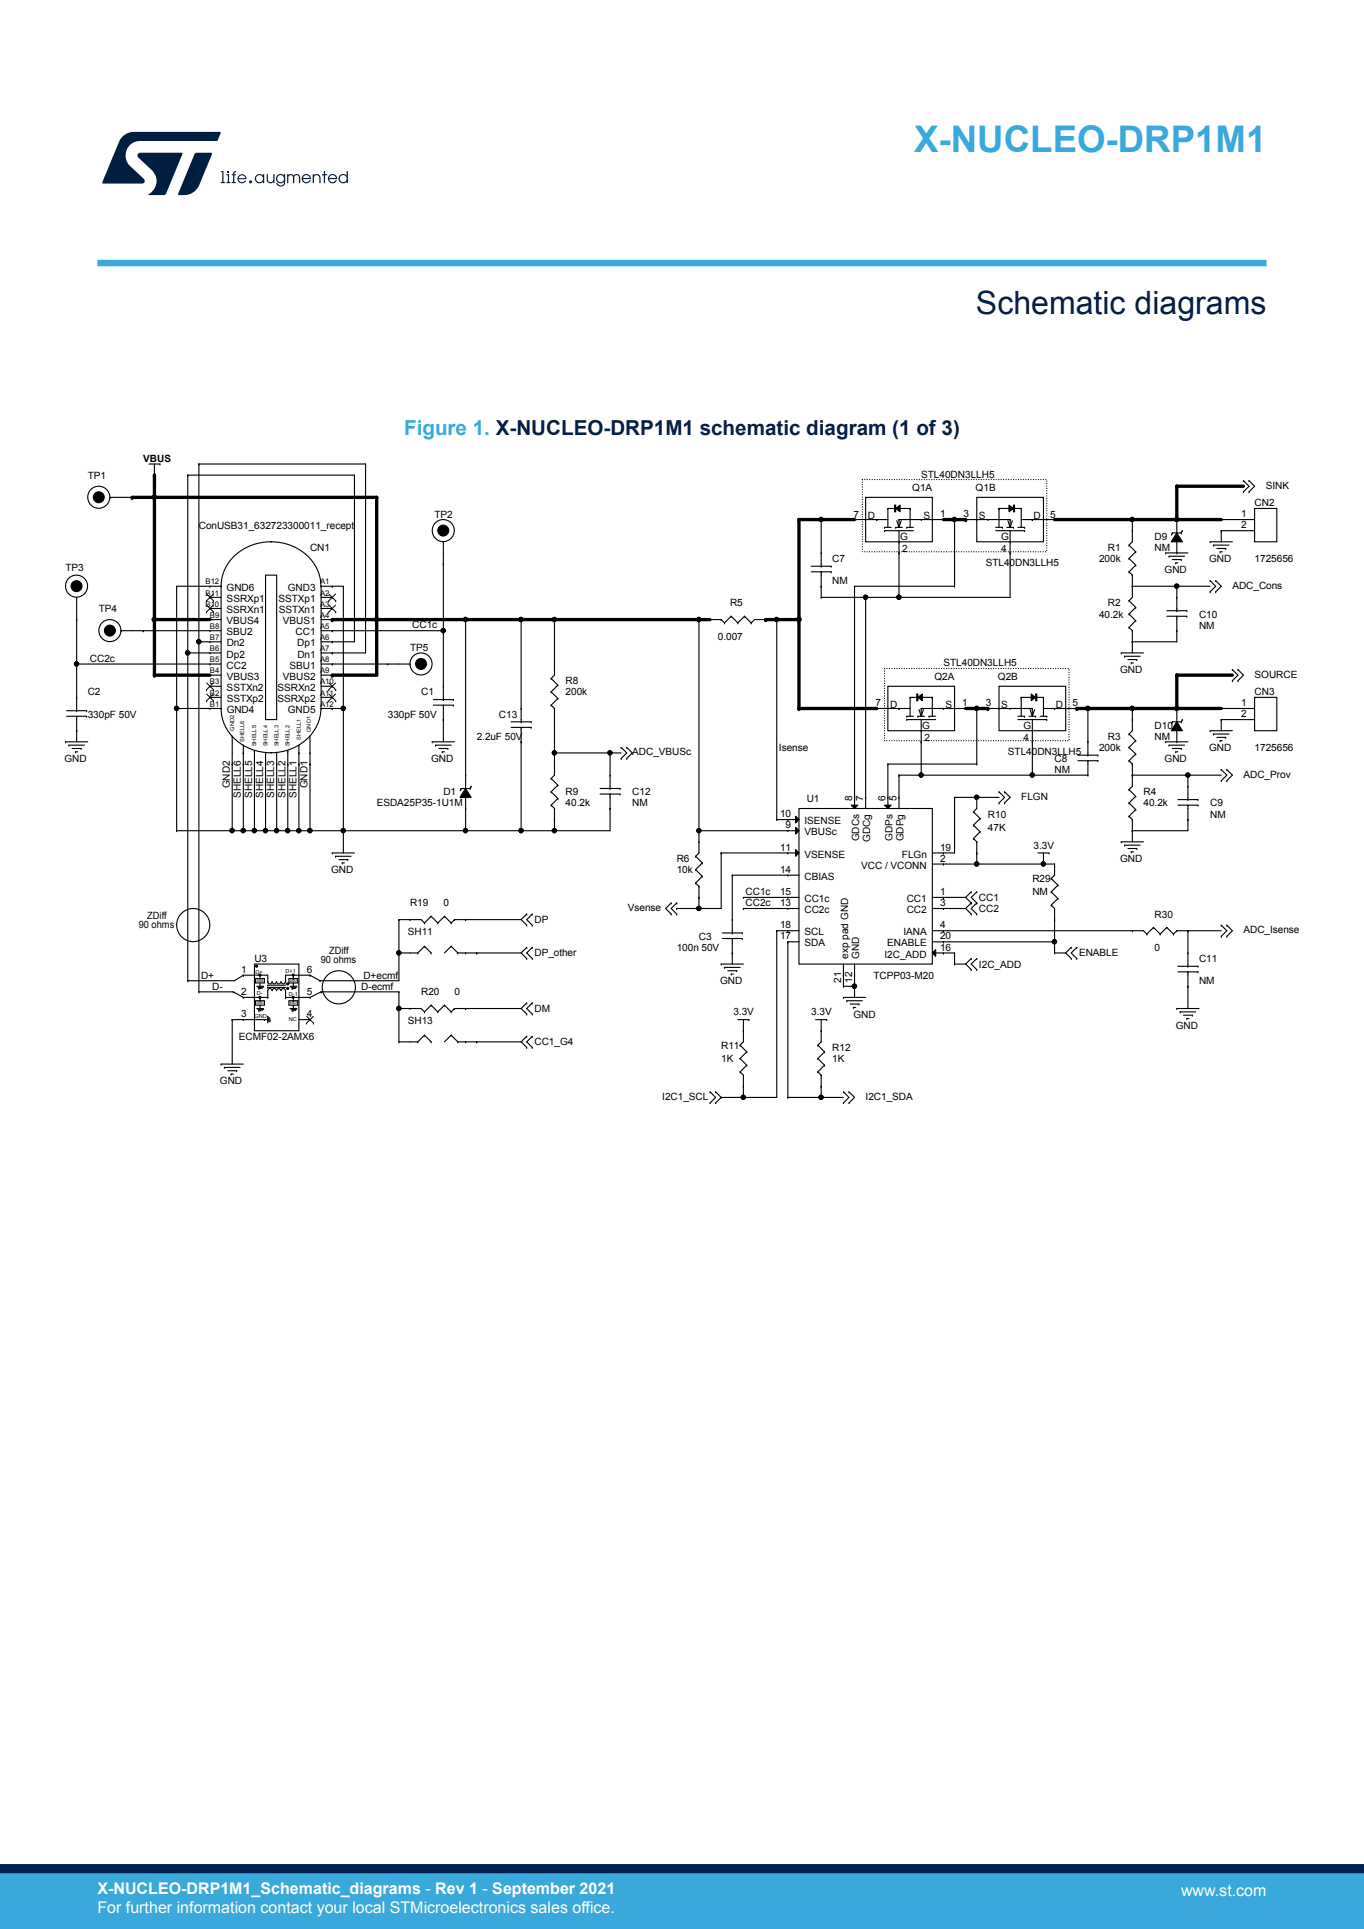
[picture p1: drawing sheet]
<svg xmlns="http://www.w3.org/2000/svg" width="210mm" height="297mm" viewBox="0 0 210 297" stroke-linecap="round" stroke-linejoin="round" font-family="sans-serif">
<path d="M132.8 73.8h28.4v11.2h-28.4zM136.2 102.9h28.4v11.1h-28.4z" fill="none" stroke="#000" stroke-width=".17" stroke-dasharray="0 .3"/>
<g fill="none" stroke="#000" stroke-width=".17">
<path d="M16.9 76.6h.1M16.9 76.6h3.5M20.4 76.6h.1M22.9 71.4h1.7M23.8 73.2h.1M23.8 71.4v1.8M24.6 71.4h.1M28.9 73.2h25.7M28.9 73.2h.1M28.9 73.2v77.8M30.6 71.4h.1M30.6 71.4v81.3"/>
<path d="M30.6 71.4h25.7M54.6 73.2h.1M54.6 73.2v25.6h-5.2M56.3 71.4h.1M56.3 71.4v29.1h-6.9M126.4 80h.1M126.4 80v7.2M131.6 80h5.1M131.6 80h.1M133.3 76.6h10.2v6.8h-10.2zM135 80h.1M136.7 78.3h.1"/>
<path d="M136.7 78.3v2.9M136.7 78.3h3.4M137.7 77.8h.2v1h-.2zM137.9 78.3l.7-.5v1zM138.4 80h.1M138.4 80h6.9M138.4 80v1.2M140.1 78.3h.1M140.1 78.3v2.9M141.8 80h.1M143.5 80h.1M145.3 80h.1"/>
<path d="M147 80h.1M147 80v10.3M148.7 80h6.8M148.7 80h.1M150.4 76.6h10.2v6.8h-10.2zM150.4 80h.1M152.1 80h.1M153.8 78.3h.1M153.8 78.3v2.9M153.8 78.3h3.4M155.3 77.8l.7 .5-.7 .5zM155.5 80h.1"/>
<path d="M155.5 80v1.2M156 77.8h.2v1h-.2zM157.2 78.3h.1M157.2 80h5.2M157.2 78.3v2.9M158.9 80h.1M162.4 80h.1M174.3 80h.1M174.3 80v3.4l-.5 .5M181.2 80h.1M181.2 80v2.1M188 80h.1"/>
<path d="M188 80h5.2M191.4 75.7h.1M191.4 74h.1M191.4 74l.9 .9-.9 .8M192.3 75.7h.1M192.3 74h.1M192.3 74l.9 .9-.9 .8M193.2 78.3h3.4v5.1h-3.4zM11.8 92h.1M11.8 95.4h.1M11.8 92v17.4M18.6 97.1h15.4"/>
<path d="M18.6 97.1h.1M22.1 97.1h.1M27.2 90.3h.1M27.2 90.3v37.6M27.2 90.3h6.8M30.6 98.8h.1M30.6 98.8h3.4M32.3 93.7h1.7M32.3 92h1.7M32.3 95.4h1.7M32.3 90.3h.1M32.3 93.7h.1"/>
<path d="M32.3 92h.1M32.3 95.4h.1M32.3 98.8h.1M32.3 97.1h.1M34 90.3v18.8M40.9 88.6h1.7v22.2h-1.7zM49.4 90.3a7 7 0 0 0-6.5-6.8l-1.1-.1a7.5 7.5 0 0 0-7.7 5.8l-.1 1.1M49.4 90.3v18.8M49.4 97.1h18.9M49.4 90.3h3.5M49.4 93.7h1.8M49.4 92h1.8"/>
<path d="M49.4 95.4h1.8M51.2 97.1h.1M51.2 98.8h.1M51.2 90.3h.1M51.2 93.7h.1M51.2 92h.1M51.2 95.4h.1M52.9 90.3h.1M52.9 90.3v41M68.3 83.4h.1M68.3 86.8h.1M68.3 97.1h.1"/>
<path d="M68.3 83.4v24.3M71.7 95.4h.1M71.7 95.4v26M80.2 95.4h.1M80.2 95.4v15.7M85.4 95.4h.1M85.4 95.4v8.6l-.5 .5M107.6 95.4h.1M107.6 95.4v35.9l-.5 .5M109.3 95.4h1.7M109.3 95.4h.1M111 95.4h.1"/>
<path d="M111 95.4l.5 .5M111.5 95.9h.1M112.6 94.9l1 1M112.6 94.9h.1M112.6 94.9l-1.1 1M113.6 95.9h.1M114.6 94.9l1.1 1M114.6 94.9h.1M114.6 94.9l-1 1M115.7 95.9h.1M117.9 95.4h.1M117.9 95.4h-1.7l-.5 .5"/>
<path d="M119.6 95.4h.1M119.6 95.4v30.8M124.9 88h3.1M124.9 87.2h3.1M126.4 87.2h.1M126.4 88h.1M126.4 85.1h.1M126.4 90.3h.1M126.4 92h.1M126.4 88v4M128 88h.1M128 87.2h.1"/>
<path d="M131.6 90.3h.1M131.6 90.3h15.4M131.6 90.3v34.2M133.3 92h.1M133.3 92v32.5M136.2 81.7h.1M136.2 81.2h.1M136.2 81.7h4.4M136.2 81.2h1M137.9 81.2h.1M137.9 81.2h1M138.1 80.2l.3 1 .3-1"/>
<path d="M138.4 83.4h.1M138.4 85.1h.1M138.4 92h.1M138.4 81.7v10.3M139.6 81.2h1M139.6 81.2h.1M147 90.3h.1M153.3 81.7h4.4M153.3 81.2h1M154.3 81.2h.1M155 81.2h1M155.2 80.2l.3 1 .4-1"/>
<path d="M155.5 83.4h.1M155.5 85.1h.1M155.5 81.7v10.3h-29.1M156 81.2h.1M156.7 81.2h1M157.7 81.7h.1M157.7 81.2h.1M173.8 83.9h.1M173.8 86h.1M173.8 88h.1M173.8 92.5h.1M173.8 94.5h.1"/>
<path d="M173.8 96.6h.1M173.8 83.9l1 1.1M173.8 86l1 1M173.8 88l.5 .6M173.8 92.5l1 1M173.8 94.5l1 1.1M173.8 96.6l.5 .5M174.3 90.3h12M174.3 88.6h.1M174.3 81.7h.1M174.3 90.3h.1M174.3 97.1h.1"/>
<path d="M174.3 98.8h.1M174.3 88.6v3.4l-.5 .5M174.3 97.1v3.4M174.8 85h.1M174.8 87h.1M174.8 93.5h.1M174.8 95.6h.1M174.8 85l-1 1M174.8 87l-1 1M174.8 93.5l-1 1M174.8 95.6l-1 1M179.5 85.1h3.4"/>
<path d="M179.5 85.1h.1M179.6 94.9h3.1M179.6 94h3.1M180 85.6h2.4M180 85.6h.1M180.5 82.1h.1M180.5 86.2h1.4M180.5 82.1h1.4M180.5 82.1l-.2 .3M181 86.7h.4M181 86.7h.1M181.2 82.1h.1"/>
<path d="M181.2 85.1h.1M181.2 94h.1M181.2 94.9h.1M181.2 92h.1M181.2 97.1h.1M181.2 90.3h.1M181.2 83.4v1.7M181.2 90.3v3.7M181.2 94.9v3.9h-6.9M181.2 82.1l.8 1.3h-1.7zM181.9 86.2h.1M181.9 82.1h.1"/>
<path d="M182 81.7h.1M182 81.7l-.1 .4M182.7 94.9h.1M182.7 94h.1M186.3 83.4h.1M186.3 91.1h.1M186.3 89.4h.1M186.3 89.4l.9 .9-.9 .8M186.3 83.4h3.4M186.8 83.9h.1M186.8 83.9h2.4M187.2 91.1h.1"/>
<path d="M187.2 89.4h.1M187.2 89.4l.8 .9-.8 .8M187.3 84.4h1.4M187.9 85h.1M187.9 85h.3M188 81.7h.1M188 81.7v1.7M188 81.7h5.2M188.7 84.4h.1M10.1 114.2h.1M10.1 114.2h3.4M10.3 110.3h3"/>
<path d="M10.3 109.4h3M10.6 114.7h.1M10.6 114.7h2.4M11.1 115.2h1.4M11.6 115.8h.4M11.6 115.8h.1M11.8 109.4h.1M11.8 110.3h.1M11.8 107.4h.1M11.8 112.5h.1M11.8 102.2h.1M11.8 110.3v3.9"/>
<path d="M11.8 102.2h22.2M12.5 115.2h.1M13.3 110.3h.1M13.3 109.4h.1M27.2 109.1h.1M27.2 109.1h6.8M28.9 100.5h.1M28.9 100.5h5.1M32.3 105.7h1.7M32.3 107.4h1.7M32.3 104h1.7M32.3 100.5h.1"/>
<path d="M32.3 109.1h.1M32.3 105.7h.1M32.3 107.4h.1M32.3 104h.1M32.3 102.2h.1M34 109.1h.1M35.8 113.4h.1M35.8 117.6h.1M35.8 113.4v14.5M37.5 115.9h.1M37.5 114.7h.1M37.5 117.6h.1"/>
<path d="M37.5 114.7v13.2M39.2 115.6h.1M39.2 117.6h.1M39.2 115.6v12.3M40.9 117.6h.1M40.9 115.9v12M42.6 117.6h.1M42.6 115.9v12M44.3 115.6h.1M44.3 117.6h.1M44.3 115.6v12.3M46 115.9h.1"/>
<path d="M46 114.7h.1M46 117.6h.1M46 114.7v13.2M47.7 115.9h.1M47.7 117.6h.1M47.7 113.4v14.5M49.4 109.1a7.2 7.2 0 0 1-6.5 6.7l-1.1 .1a7.5 7.5 0 0 1-7.7-5.8l-.1-1M49.4 109.1h.1M49.4 109.1h3.5M49.4 102.2h13.7M49.4 105.7h1.8M49.4 107.4h1.8"/>
<path d="M49.4 104h1.8M51.2 100.5h.1M51.2 109.1h.1M51.2 102.2h.1M51.2 105.7h.1M51.2 107.4h.1M51.2 104h.1M52.9 109.1h.1M59.7 102.2h.1M63.1 102.2h.1M66.5 114.2h.1M66.5 114.2h3.5"/>
<path d="M66.7 108.6h3.1M66.7 107.7h3.1M67.1 114.7h2.4M67.1 114.7h.1M67.6 115.2h1.3M68.1 115.8h.1M68.1 115.8h.3M68.3 107.7h.1M68.3 108.6h.1M68.3 105.7h.1M68.3 110.8h.1M68.3 108.6v5.6"/>
<path d="M68.9 115.2h.1M69.8 108.6h.1M69.8 107.7h.1M71.7 119.3h.1M78.7 112h3.1M78.7 111.1h3.1M80.2 111.1h.1M80.2 112h.1M80.2 109.1h.1M80.2 114.2h.1M80.2 112v15.9M81.8 112h.1"/>
<path d="M81.8 111.1h.1M84.9 119.9h.1M84.9 104.5h.1M84.9 106.5h.1M84.9 108.6h.1M84.9 119.9l1 1M84.9 104.5l1 1M84.9 106.5l1 1M84.9 108.6l.5 .5M85.4 115.9h10.2M85.4 117.6h.1M85.4 109.1h.1"/>
<path d="M85.4 102.2h.1M85.4 110.8h.1M85.4 115.9h.1M85.4 109.1v10.2l-.5 .6M85.9 105.5h.1M85.9 107.5h.1M85.9 105.5l-1 1M85.9 107.5l-1 1.1M93.9 119.3h.1M93.9 115.9h.1M93.9 115.9v5.5M95.6 116.8h.1"/>
<path d="M95.6 115.1h.1M95.6 115.1l.9 .8-.9 .9M96.5 116.8h.1M96.5 115.1h.1M96.5 115.1l.8 .8-.8 .9M135 109.1h5.1M135 109.1h.1M136.7 105.7h10.3v6.8h-10.3zM136.7 117.6h.1M136.7 117.6v6.9M136.7 117.6h13.7M138.4 109.1h.1"/>
<path d="M138.4 119.3h.1M138.4 119.3v5.2M138.4 119.3h29.1M139.6 110.3h1M139.6 110.8h.1M139.6 110.3h.1M139.6 110.8h4.5M140.1 107.4h.1M140.1 107.4h3.4M140.1 107.4v2.9M141.1 106.9h.2v1h-.2zM141.3 110.3h1"/>
<path d="M141.3 107.4l.7-.5v1zM141.3 110.3h.1M141.5 109.3l.3 1 .4-1M141.8 112.5h.1M141.8 109.1h.1M141.8 114.2h.1M141.8 119.3h.1M141.8 109.1h6.9M141.8 109.1v1.2M141.8 110.8v8.5M143 110.3h1.1M143 110.3h.1"/>
<path d="M143.5 107.4h.1M143.5 107.4v2.9M145.3 109.1h.1M147 109.1h.1M148.7 109.1h.1M150.4 117.6h.1M150.4 109.1h.1M150.4 109.1v8.5M152.1 109.1h6.8M152.1 109.1h.1M153.8 105.7h10.3v6.8h-10.3zM153.8 109.1h.1"/>
<path d="M155.5 109.1h.1M156.7 110.8h4.5M156.7 110.3h1M157.2 107.4h3.4M157.2 107.4h.1M157.2 107.4v2.9M157.7 110.3h.1M158.4 110.3h1.1M158.6 109.3l.3 1 .4-1M158.8 106.9l.7 .5-.7 .5zM158.9 112.5h.1M158.9 109.1h.1"/>
<path d="M158.9 114.2h.1M158.9 119.3h.1M158.9 109.1v1.2M158.9 110.8v8.5M159.5 106.9h.1v1h-.1zM159.5 110.3h.1M160.1 110.3h1.1M160.6 107.4h.1M160.6 107.4v2.9M160.6 109.1h5.2M161.2 110.8h.1M161.2 110.3h.1"/>
<path d="M162.4 109.1h.1M165.8 109.1h.1M166 117.1h3M166 116.3h3M167.5 116.3h.1M167.5 117.1h.1M167.5 114.2h.1M167.5 119.3h.1M167.5 109.1h.1M167.5 109.1v7.2M167.5 117.1v2.2M169 117.1h.1"/>
<path d="M169 116.3h.1M172.6 100.5h3.4M172.6 100.5h.1M173.1 101h2.4M173.1 101h.1M173.7 101.6h1.3M173.8 113h.1M173.8 115.1h.1M173.8 117.1h.1M173.8 113l1 1M173.8 115.1l1 1M173.8 117.1l.5 .5"/>
<path d="M174.2 102.1h.1M174.2 102.1h.3M174.3 119.3h13.7M174.3 117.6h.1M174.3 110.8h.1M174.3 119.3h.1M174.3 109.1h.1M174.3 109.1v3.4l-.5 .5M174.3 117.6v3.5l-.5 .5M174.8 114h.1M174.8 116.1h.1M174.8 114l-1 1.1"/>
<path d="M174.8 116.1l-1 1M175 101.6h.1M179.5 114.2h3.4M179.5 114.2h.1M180 114.7h2.4M180 114.7h.1M180.5 111.1h.1M180.5 115.2h1.4M180.5 111.1h1.4M180.5 111.1l-.2 .4M181 115.8h.4M181 115.8h.1"/>
<path d="M181.2 111.1h.1M181.2 109.1h.1M181.2 114.2h.1M181.2 109.1v2M181.2 112.5v1.7M181.2 111.1l.8 1.4h-1.7zM181.9 115.2h.1M181.9 111.1h.1M182 110.8h.1M182 110.8l-.1 .3M182.9 119.3h.1M182.9 119.3v3.8"/>
<path d="M186.3 112.5h.1M186.3 112.5h3.4M186.8 113h.1M186.8 113h2.4M187.3 113.5h1.4M187.9 114h.1M187.9 114h.3M188 118.5h.1M188 109.1h.1M188 110.8h.1M188 110.8v1.7M188 118.5l.9 .8-.9 .9"/>
<path d="M188 109.1h5.2M188 110.8h5.2M188.7 113.5h.1M188.9 118.5h.1M188.9 118.5l.8 .8-.8 .9M189.7 104.8h.1M189.7 103.1h.1M189.7 103.1l.9 .9-.9 .8M190.6 104.8h.1M190.6 103.1h.1M190.6 103.1l.8 .9-.8 .8M193.2 107.4h3.4v5.1h-3.4z"/>
<path d="M27.2 127.9h.1M35.8 127.9h.1M37.5 127.9h.1M39.2 127.9h.1M40.9 127.9h.1M42.6 127.9h.1M44.3 127.9h.1M46 127.9h.1M47.7 127.9h.1M51.2 131.3h3.4M51.2 131.3h.1M51.7 131.8h2.4"/>
<path d="M51.7 131.8h.1M52.2 132.4h1.3M52.7 132.9h.1M52.7 132.9h.3M52.9 127.9h.1M53.5 132.4h.1M71 121.4h.1M71 121.4h1.4M71 121.4l-.2 .3M71.7 121.4h.1M71.7 124.5h.1M71.7 127.9h.1"/>
<path d="M71.7 122.8v5.1M71.7 121.4l.8 1.4h-1.7zM72.4 121.4h.1M72.5 121.1h.1M72.5 121.1l-.1 .3M80.2 127.9h.1M84.9 121.9h.1M84.9 124h.1M84.9 121.9l1 1M84.9 124l.5 .5M85.4 124.5h.1M85.4 126.2h.1"/>
<path d="M85.4 127.9h.1M85.4 124.5v3.4M85.9 120.9h.1M85.9 122.9h.1M85.9 120.9l-1 1M85.9 122.9l-1 1.1M92.4 122.3h3.1M92.4 121.4h3.1M93.9 121.4h.1M93.9 122.3h.1M93.9 124.5h.1M93.9 122.3v5.6h-66.7"/>
<path d="M95.5 122.3h.1M95.5 121.4h.1M103.3 139h.1M103.3 139l-.8 .9 .8 .8M104.2 139l-.9 .9 .9 .8M104.2 139h.1M104.2 139.9h.1M107.1 131.8h.1M107.1 133.9h.1M107.1 135.9h.1M107.1 131.8l1 1.1M107.1 133.9l1 1"/>
<path d="M107.1 135.9l.5 .6M107.6 136.5h.1M107.6 129.6h.1M107.6 138.2h.1M107.6 127.9h.1M107.6 139.9h.1M107.6 136.5v3.4M107.6 127.9h15.4M108.1 132.9h.1M108.1 134.9h.1M108.1 132.9l-1 1M108.1 134.9l-1 1"/>
<path d="M111 131.3h.1M111 131.3v8.6h-6.8M111 131.3h12M112.7 134.7h.1M112.7 134.7v8.9M112.7 134.7h10.3M114.5 138.2h.1M114.5 139.9h.1M114.5 138.2h8.5M114.5 139.9h8.5M119.6 126.2h3.4M119.6 126.2h.1"/>
<path d="M121.3 138.2h.1M121.3 134.7h.1M121.3 139.9h.1M121.3 131.3h.1M121.3 126.2h.1M121.3 127.9h.1M122.5 130.8l.5 .5-.5 .5zM122.5 125.7l.5 .5-.5 .5zM122.5 127.4l.5 .5-.5 .5zM123 124.5h20.5v23.9h-20.5zM131.1 124h1l-.5 .5zM131.6 122.8h.1"/>
<path d="M133.3 122.8h.1M136.2 124h1l-.5 .5zM136.7 122.8h.1M138.4 122.8h.1M143.5 138.2h5.2M143.5 139.9h5.2M143.5 133h18.9M145.3 131.3h.1M145.3 139.9h.1M145.3 133h.1M145.3 138.2h.1M147 122.8h6.8"/>
<path d="M147 122.8h.1M147 122.8v8.5h-3.5M148.7 138.2l.8 .8M148.7 139.9l.8 .8M149.5 137.3h.1M149.5 139h.1M149.5 137.3l-.8 .9M149.5 139l-.8 .9M149.9 125h.1M149.9 127h.1M149.9 129.1h.1M149.9 125l1 1"/>
<path d="M149.9 127l1 1.1M149.9 129.1l.5 .5M150.4 137.3l-.9 .9 .9 .8M150.4 139l-.9 .9 .9 .8M150.4 139h.1M150.4 137.3h.1M150.4 129.6h.1M150.4 122.8h.1M150.4 131.3h.1M150.4 122.8v1.7l-.5 .5M150.4 129.6v3.4M150.9 126h.1"/>
<path d="M150.9 128.1h.1M150.9 126l-1 1M150.9 128.1l-1 1M153.8 123.6h.1M153.8 121.9h.1M153.8 121.9l.9 .9-.9 .8M154.7 123.6h.1M154.7 121.9h.1M154.7 121.9l.8 .9-.8 .8M159.8 131.3h1.7M160.6 133h.1M160.6 131.3v1.7"/>
<path d="M161.5 131.3h.1M161.8 135.3h.1M161.8 137.3h.1M161.8 139.4h.1M161.8 135.3l1.1 1M161.8 137.3l1.1 1M161.8 139.4l.6 .5M162.4 139.9h.1M162.4 133h.1M162.4 133v1.7l-.6 .6M162.4 139.9v6.8M162.9 136.3h.1"/>
<path d="M162.9 138.3h.1M162.9 136.3l-1.1 1M162.9 138.3l-1.1 1.1M172.6 129.6h3.4M172.6 129.6h.1M173.1 130.1h2.4M173.1 130.1h.1M173.7 130.6h1.3M173.8 121.6h.1M173.8 123.6h.1M173.8 125.7h.1M173.8 121.6l1 1"/>
<path d="M173.8 123.6l1 1.1M173.8 125.7l.5 .5M174.2 131.2h.1M174.2 131.2h.3M174.3 126.2h.1M174.3 127.9h.1M174.3 126.2v3.4M174.8 122.6h.1M174.8 124.7h.1M174.8 122.6l-1 1M174.8 124.7l-1 1M175 130.6h.1"/>
<path d="M181.4 124h3M181.4 123.1h3M182.9 123.1h.1M182.9 124h.1M182.9 121.1h.1M182.9 126.2h.1M182.9 124v3.9h-8.6M184.4 124h.1M184.4 123.1h.1M188 120.2h.1M188.9 120.2h.1M28.9 151h.1"/>
<path d="M30.6 152.7h.1M30.6 152.7h5.3M35.8 157h.1M35.8 157v6.8M35.8 157h5.4M35.9 152.7h.1M35.9 152.7l1.6 .9M37.5 150.1l-1.4 .9h-7.2M37.5 153.6h.1M37.5 157h.1M37.5 150.1h.1M37.5 153.6h3.7"/>
<path d="M37.5 150.1h3.7v1.1M39.2 148.4h6.8v10.3h-6.8zM39.2 150.1h.1M39.2 153.6h.1M39.3 150.7h1.4v.6h-1.4zM39.3 154.1h1.4v.7h-1.4zM39.4 148.6h.2v.3h-.2zM39.5 155.3h1M39.5 151.9h1M39.7 152h.7M39.7 155.4h.7M39.9 152.2h.1"/>
<path d="M39.9 155.6h.1M39.9 152.2h.3M39.9 155.6h.3M39.9 150h.2v.2h-.2zM39.9 153.4h.2v.3h-.2zM40 151.9h.1M40 150.7h.1M40 155.3h.1M40 154.1h.1M40 150.1v.6M40 151.3v.6M40 153.6v.5"/>
<path d="M40 154.8v.5M40.4 152h.1M40.4 155.4h.1M40.5 151.9h.1M40.5 155.3h.1M40.7 157h.1M41.2 151.7h.1M41.2 153.6h.1M41.2 152h.1M41.2 151.2h.1M41.2 156.5h.1M41.2 157h.1"/>
<path d="M41.2 156.5v1M41.2 151.7h2.8M41.2 152h2.8M41.4 156.6h.1M41.4 156.6v.7M41.6 157.2h.1M41.6 156.8v.4M41.9 151.1a.33 .33 0 0 1-.3 .4 .33 .33 0 0 1-.4-.3M41.9 152.5a.33 .33 0 0 0-.4-.3 .33 .33 0 0 0-.3 .3v1.1M42.6 151.1a.33 .33 0 0 1-.3 .4 .33 .33 0 0 1-.4-.3M42.6 152.5a.33 .33 0 0 0-.4-.3 .33 .33 0 0 0-.3 .3M43.3 152.5a.33 .33 0 0 0-.4-.3 .33 .33 0 0 0-.3 .3"/>
<path d="M43.3 151.1a.33 .33 0 0 1-.4 .4 .33 .33 0 0 1-.3-.3M43.9 152.5a.33 .33 0 0 0-.3-.3 .33 .33 0 0 0-.3 .3M43.9 151.1a.33 .33 0 0 1-.3 .4 .33 .33 0 0 1-.3-.3M44 153.6h3.7M44 150.1h3.7M44 151.2h.1M44 153.6h.1M44 150.1h.1M44 150.1v1.1M44 152.5v1.1M44.2 151.4h.2v.2h-.2zM44.2 152.1h.2v.2h-.2z"/>
<path d="M44.5 154.1h1.3v.7h-1.3zM44.5 150.7h1.3v.6h-1.3zM44.6 155.3h1.1M44.6 151.9h1.1M44.8 152h.7M44.8 155.4h.7M45 155.6h.1M45 152.2h.1M45 152.2h.3M45 155.6h.3M45 153.4h.3v.3h-.3zM45 150h.3v.2h-.3z"/>
<path d="M45.2 155.3h.1M45.2 154.1h.1M45.2 151.9h.1M45.2 150.7h.1M45.2 150.1v.6M45.2 151.3v.6M45.2 153.6v.5M45.2 154.8v.5M45.5 155.4h.1M45.5 152h.1M45.7 155.3h.1M45.7 151.9h.1"/>
<path d="M46 157h1.7M47.7 150.1l1.6 .9M47.7 157h.1M47.7 153.6h.1M47.7 150.1h.1M49.3 151h.1M49.4 152.7h12M49.4 152.7h.1M49.4 152.7l-1.7 .9M61.4 155.3h3.4l.6 .5M61.4 146.7h2.9M61.4 141.6h3.4l.6 .5"/>
<path d="M61.4 146.7h.1M61.4 141.6h.1M61.4 152.7h.1M61.4 155.3h.1M61.4 141.6v9.4h-12.1M61.4 152.7v7.7M63.1 141.6h.1M63.1 155.3h.1M64.3 146.7h.1M65.4 145.7h.1M65.4 142.1h.1M65.4 159.4h.1"/>
<path d="M65.4 155.8h.1M65.4 145.7l1 1M65.4 159.4l1 1M65.4 145.7l-1.1 1M65.4 159.4l-1.1 1M66.4 141.1l-1 1M66.4 154.8l-1 1M66.4 146.7h.1M66.4 141.1h.1M66.4 154.8h.1M66.4 141.1l1 1M66.4 154.8l1 1"/>
<path d="M67.4 142.1h.1M67.4 155.8h.1M68.4 141.1l-1 1M68.4 154.8l-1 1M68.4 141.1h.1M68.4 154.8h.1M68.4 141.1l1.1 1M68.4 154.8l1.1 1M69.5 145.7h.1M69.5 142.1h.1M69.5 159.4h.1M69.5 155.8h.1"/>
<path d="M69.5 145.7l1 1M69.5 159.4l1 1M69.5 145.7l-1.1 1M69.5 159.4l-1.1 1M70 141.6l-.5 .5M70 155.3l-.5 .5M70 141.6h.1M70 155.3h.1M70 155.3h10.2M70 141.6h10.2M70.5 146.7h.1M70.5 146.7h9.7"/>
<path d="M71.7 146.7h.1M71.7 141.6h.1M71.7 155.3h.1M73.4 146.7h.1M80.2 141.6l.9 .8M80.2 146.7l.9 .9M80.2 155.3l.9 .8M81.1 140.7l-.9 .9M81.1 145.9l-.9 .8M81.1 154.4l-.9 .9M81.1 159.6l-.9 .8M81.1 140.7h.1"/>
<path d="M81.1 142.4h.1M81.1 145.9h.1M81.1 147.6h.1M81.1 154.4h.1M81.1 156.1h.1M81.1 159.6h.1M81.9 142.4h.1M81.9 140.7h.1M81.9 147.6h.1M81.9 145.9h.1M81.9 156.1h.1M81.9 154.4h.1"/>
<path d="M81.9 159.6h.1M81.9 140.7l-.8 .9 .8 .8M81.9 145.9l-.8 .8 .8 .9M81.9 154.4l-.8 .9 .8 .8M81.9 159.6l-.8 .8 .8 .9M103.3 140.7h.1M104.2 140.7h.1M111 148.4h.1M111 148.4h3.5M111.2 144.5h3.1M111.2 143.6h3.1M111.5 148.9h2.4"/>
<path d="M111.5 148.9h.1M112.1 149.5h1.3M112.6 150h.3M112.6 150h.1M112.7 143.6h.1M112.7 144.5h.1M112.7 141.6h.1M112.7 146.7h.1M112.7 144.5v3.9M113.4 149.5h.1M113.6 157h1.7M114.3 144.5h.1"/>
<path d="M114.3 143.6h.1M114.5 158.7h.1M114.5 157v3.4l-.6 .5M115.3 157h.1M119.6 143.3h3.4M119.6 143.3h.1M119.6 143.3v25.7h-8.6M121.3 145h1.7M121.3 143.3h.1M121.3 145h.1M121.3 145v24M125.6 157h1.7"/>
<path d="M126.4 158.7h.1M126.4 157v3.4l-.5 .5M127.3 157h.1M129.9 151.9h1.7M129.9 153.6h.1M129.9 150.1h.1M129.9 151.9h.1M129.9 148.4v3.5M129.9 153.6h3.4M130.4 154.1h2.4M130.4 154.1h.1M130.9 154.6h1.3"/>
<path d="M131.4 155.1h.3M131.4 155.1h.1M131.6 150.1h.1M131.6 151.9h.1M131.6 148.4v5.2M132.2 154.6h.1M143.5 143.3h32.5l.6 .5M143.5 146.7h3.5M143.5 145h18.9M144.1 146.2v1l-.6-.5zM145.3 145h.1M145.3 146.7h.1"/>
<path d="M145.3 143.3h.1M147 148.4h1.7M147 146.7h.1M147 148.4h.1M147 146.7v1.7M148.7 148.4l.8 .9M149.5 140.7h.1M149.5 147.6h.1M149.5 149.3h.1M149.5 147.6l-.8 .8M150.4 147.6l-.9 .8 .9 .9M150.4 140.7h.1"/>
<path d="M150.4 149.3h.1M150.4 147.6h.1M162.4 146.7h1.7M162.4 141.6h.1M162.4 146.7h.1M162.4 145h.1M164.1 146.7l.8 .9M164.9 145.9h.1M164.9 147.6h.1M164.9 145.9l-.8 .8M165.8 145.9l-.9 .8 .9 .9M165.8 147.6h.1"/>
<path d="M165.8 145.9h.1M174.3 143.3h.1M176.6 143.8h.1M177.6 142.8h.1M177.6 142.8l1 1M177.6 142.8l-1 1M178.6 143.8h.1M179.6 142.8l-1 1M179.6 142.8h.1M179.6 142.8l1.1 1M180.7 143.8h.1M181.2 155.3h.1"/>
<path d="M181.2 143.3h.1M181.2 143.3h6.8M181.2 143.3l-.5 .5M181.2 155.3h3.4M181.4 149.6h3M181.4 148.8h3M181.7 155.8h2.4M181.7 155.8h.1M182.2 156.3h1.4M182.7 156.8h.4M182.7 156.8h.1M182.9 143.3h.1"/>
<path d="M182.9 148.8h.1M182.9 149.6h.1M182.9 146.7h.1M182.9 151.9h.1M182.9 143.3v5.5M182.9 149.6v5.7M183.6 156.3h.1M184.4 149.6h.1M184.4 148.8h.1M188 144.2h.1M188 142.4h.1M188 142.4l.9 .9-.9 .9"/>
<path d="M188.9 144.2h.1M188.9 142.4h.1M188.9 142.4l.8 .9-.8 .9M34 163.8h.1M34 163.8h3.5M34.6 164.3h.1M34.6 164.3h2.3M35.1 164.9h1.3M35.6 165.4h.1M35.6 165.4h.3M36.4 164.9h.1M61.4 160.4h2.9"/>
<path d="M61.4 160.4h.1M64.3 160.4h.1M66.4 160.4h.1M70.5 160.4h.1M70.5 160.4h9.7M71.7 160.4h.1M73.4 160.4h.1M80.2 160.4l.9 .9M81.1 161.3h.1M81.9 161.3h.1M109.3 168.1h.1M109.3 169.8h.1"/>
<path d="M109.3 168.1l.9 .9-.9 .8M110.2 169.8h.1M110.2 168.1h.1M110.2 168.1l.8 .9M111 169h.1M111 169l-.8 .8M113.9 160.9h.1M113.9 163h.1M113.9 165h.1M113.9 160.9l1.1 1.1M113.9 163l1.1 1M113.9 165l.6 .5"/>
<path d="M114.5 165.5h.1M114.5 167.3h.1M114.5 169h.1M114.5 165.5v3.5M115 162h.1M115 164h.1M115 162l-1.1 1M115 164l-1.1 1M121.3 169h8.6M121.3 169h.1M125.9 160.9h.1M125.9 163h.1"/>
<path d="M125.9 165h.1M125.9 160.9l1 1.1M125.9 163l1 1M125.9 165l.5 .5M126.4 165.5h.1M126.4 167.3h.1M126.4 169h.1M126.4 165.5v3.5M126.9 162h.1M126.9 164h.1M126.9 164l-1 1M126.9 162l-1 1"/>
<path d="M129.9 169.8h.1M129.9 168.1h.1M129.9 168.1l.8 .9-.8 .8M130.7 169.8h.1M130.7 168.1h.1M130.7 168.1l.9 .9-.9 .8"/>
<circle cx="15.2" cy="76.6" r="1.7"/>
<circle cx="15.2" cy="76.6" r=".84"/>
<circle cx="23.8" cy="76.6" r=".33"/>
<circle cx="126.4" cy="80" r=".33"/>
<circle cx="146.9" cy="80" r=".33"/>
<circle cx="174.3" cy="80" r=".33"/>
<circle cx="181.2" cy="80" r=".33"/>
<circle cx="11.8" cy="90.2" r="1.7"/>
<circle cx="11.8" cy="90.2" r=".84"/>
<circle cx="16.9" cy="97.1" r="1.7"/>
<circle cx="16.9" cy="97.1" r=".84"/>
<circle cx="23.8" cy="95.4" r=".33"/>
<circle cx="30.6" cy="98.8" r=".33"/>
<circle cx="58" cy="95.4" r=".33"/>
<circle cx="68.2" cy="81.7" r="1.7"/>
<circle cx="68.2" cy="97.1" r=".33"/>
<circle cx="68.2" cy="81.7" r=".84"/>
<circle cx="71.7" cy="95.4" r=".33"/>
<circle cx="80.2" cy="95.4" r=".33"/>
<circle cx="85.4" cy="95.4" r=".33"/>
<circle cx="107.6" cy="95.4" r=".33"/>
<circle cx="119.6" cy="95.4" r=".33"/>
<circle cx="123" cy="95.4" r=".33"/>
<circle cx="133.3" cy="92" r=".33"/>
<circle cx="138.4" cy="92" r=".33"/>
<circle cx="181.2" cy="90.2" r=".33"/>
<circle cx="11.8" cy="102.2" r=".33"/>
<circle cx="27.2" cy="109.1" r=".33"/>
<circle cx="28.9" cy="100.5" r=".33"/>
<circle cx="52.8" cy="109.1" r=".33"/>
<circle cx="64.8" cy="102.2" r="1.7"/>
<circle cx="64.8" cy="102.2" r=".84"/>
<circle cx="85.4" cy="115.9" r=".33"/>
<circle cx="93.9" cy="115.9" r=".33"/>
<circle cx="141.8" cy="119.3" r=".33"/>
<circle cx="150.4" cy="109.1" r=".33"/>
<circle cx="158.9" cy="119.3" r=".33"/>
<circle cx="167.5" cy="109.1" r=".33"/>
<circle cx="174.3" cy="109.1" r=".33"/>
<circle cx="181.2" cy="109.1" r=".33"/>
<circle cx="182.9" cy="119.3" r=".33"/>
<circle cx="35.7" cy="127.9" r=".33"/>
<circle cx="37.4" cy="127.9" r=".33"/>
<circle cx="39.2" cy="127.9" r=".33"/>
<circle cx="40.9" cy="127.9" r=".33"/>
<circle cx="42.6" cy="127.9" r=".33"/>
<circle cx="44.3" cy="127.9" r=".33"/>
<circle cx="46" cy="127.9" r=".33"/>
<circle cx="47.7" cy="127.9" r=".33"/>
<circle cx="52.8" cy="127.9" r=".33"/>
<circle cx="71.7" cy="127.9" r=".33"/>
<circle cx="80.2" cy="127.9" r=".33"/>
<circle cx="85.4" cy="127.9" r=".33"/>
<circle cx="107.6" cy="139.9" r=".33"/>
<circle cx="107.6" cy="127.9" r=".33"/>
<circle cx="150.4" cy="133" r=".33"/>
<circle cx="150.4" cy="122.8" r=".33"/>
<circle cx="160.6" cy="133" r=".33"/>
<circle cx="29.8" cy="142.4" r="2.55"/>
<circle cx="52.2" cy="152" r="2.55"/>
<circle cx="61.4" cy="155.3" r=".33"/>
<circle cx="61.4" cy="146.7" r=".33"/>
<circle cx="131.5" cy="151.8" r=".33"/>
<circle cx="162.3" cy="145" r=".33"/>
<circle cx="114.4" cy="168.9" r=".33"/>
<circle cx="126.4" cy="168.9" r=".33"/>
</g>
<g fill="#000">
<path d="M137.9 78.3l.7-.5v1zM155.3 77.8l.7 .5-.7 .5zM181.2 82.1l.8 1.3h-1.7zM141.3 107.4l.7-.5v1zM158.8 106.9l.7 .5-.7 .5zM181.2 111.1l.8 1.4h-1.7zM71.7 121.4l.8 1.4h-1.7zM122.5 130.8l.5 .5-.5 .5zM122.5 125.7l.5 .5-.5 .5zM122.5 127.4l.5 .5-.5 .5zM131.1 124h1l-.5 .5zM136.2 124h1l-.5 .5z"/>
<path d="M144.1 146.2v1l-.6-.5z"/>
<path d="M39.4 148.6h.2v.3h-.2z" fill-rule="evenodd"/>
<path d="M39.9 150h.2v.2h-.2z" fill-rule="evenodd"/>
<path d="M39.9 153.4h.2v.3h-.2z" fill-rule="evenodd"/>
<path d="M44.2 151.4h.2v.2h-.2z" fill-rule="evenodd"/>
<path d="M44.2 152.1h.2v.2h-.2z" fill-rule="evenodd"/>
<path d="M45 153.4h.3v.3h-.3z" fill-rule="evenodd"/>
<path d="M45 150h.3v.2h-.3z" fill-rule="evenodd"/>
<circle cx="15.2" cy="76.6" r=".84"/>
<circle cx="23.8" cy="76.6" r=".33"/>
<circle cx="126.4" cy="80" r=".33"/>
<circle cx="146.9" cy="80" r=".33"/>
<circle cx="174.3" cy="80" r=".33"/>
<circle cx="181.2" cy="80" r=".33"/>
<circle cx="11.8" cy="90.2" r=".84"/>
<circle cx="16.9" cy="97.1" r=".84"/>
<circle cx="23.8" cy="95.4" r=".33"/>
<circle cx="30.6" cy="98.8" r=".33"/>
<circle cx="58" cy="95.4" r=".33"/>
<circle cx="68.2" cy="97.1" r=".33"/>
<circle cx="68.2" cy="81.7" r=".84"/>
<circle cx="71.7" cy="95.4" r=".33"/>
<circle cx="80.2" cy="95.4" r=".33"/>
<circle cx="85.4" cy="95.4" r=".33"/>
<circle cx="107.6" cy="95.4" r=".33"/>
<circle cx="119.6" cy="95.4" r=".33"/>
<circle cx="123" cy="95.4" r=".33"/>
<circle cx="133.3" cy="92" r=".33"/>
<circle cx="138.4" cy="92" r=".33"/>
<circle cx="181.2" cy="90.2" r=".33"/>
<circle cx="11.8" cy="102.2" r=".33"/>
<circle cx="27.2" cy="109.1" r=".33"/>
<circle cx="28.9" cy="100.5" r=".33"/>
<circle cx="52.8" cy="109.1" r=".33"/>
<circle cx="64.8" cy="102.2" r=".84"/>
<circle cx="85.4" cy="115.9" r=".33"/>
<circle cx="93.9" cy="115.9" r=".33"/>
<circle cx="141.8" cy="119.3" r=".33"/>
<circle cx="150.4" cy="109.1" r=".33"/>
<circle cx="158.9" cy="119.3" r=".33"/>
<circle cx="167.5" cy="109.1" r=".33"/>
<circle cx="174.3" cy="109.1" r=".33"/>
<circle cx="181.2" cy="109.1" r=".33"/>
<circle cx="182.9" cy="119.3" r=".33"/>
<circle cx="35.7" cy="127.9" r=".33"/>
<circle cx="37.4" cy="127.9" r=".33"/>
<circle cx="39.2" cy="127.9" r=".33"/>
<circle cx="40.9" cy="127.9" r=".33"/>
<circle cx="42.6" cy="127.9" r=".33"/>
<circle cx="44.3" cy="127.9" r=".33"/>
<circle cx="46" cy="127.9" r=".33"/>
<circle cx="47.7" cy="127.9" r=".33"/>
<circle cx="52.8" cy="127.9" r=".33"/>
<circle cx="71.7" cy="127.9" r=".33"/>
<circle cx="80.2" cy="127.9" r=".33"/>
<circle cx="85.4" cy="127.9" r=".33"/>
<circle cx="107.6" cy="139.9" r=".33"/>
<circle cx="107.6" cy="127.9" r=".33"/>
<circle cx="150.4" cy="133" r=".33"/>
<circle cx="150.4" cy="122.8" r=".33"/>
<circle cx="160.6" cy="133" r=".33"/>
<circle cx="61.4" cy="155.3" r=".33"/>
<circle cx="61.4" cy="146.7" r=".33"/>
<circle cx="131.5" cy="151.8" r=".33"/>
<circle cx="162.3" cy="145" r=".33"/>
<circle cx="114.4" cy="168.9" r=".33"/>
<circle cx="126.4" cy="168.9" r=".33"/>
</g>
<g fill="none" stroke="#000" stroke-width=".15">
<path d="M31.8 94.2h.1M31.8 92.5h.1M31.8 93.2l1.1 1M31.8 91.5l1.1 1M32.8 93.2l-1 1M32.8 91.5l-1 1M32.9 94.2h.1M32.9 92.5h.1M50.6 94.2h.1M50.6 92.5h.1M50.6 93.2l1.1 1M50.6 91.5l1.1 1"/>
<path d="M51.7 93.2l-1.1 1M51.7 91.5l-1.1 1M51.7 94.2h.1M51.7 92.5h.1M31.8 106.2h.1M31.8 107.9h.1M31.8 105.1l1.1 1.1M31.8 106.9l1.1 1M32.8 105.1l-1 1.1M32.8 106.9l-1 1M32.9 106.2h.1M32.9 107.9h.1"/>
<path d="M50.6 106.2h.1M50.6 107.9h.1M50.6 105.1l1.1 1.1M50.6 106.9l1.1 1M51.7 105.1l-1.1 1.1M51.7 106.9l-1.1 1M51.7 106.2h.1M51.7 107.9h.1M47.2 157.5h.1M47.2 156.5l1.1 1M48.2 156.5l-1 1M48.3 157.5h.1"/>
</g>
<path d="M20.4 76.6h37.6v27.4h-6.8M23.8 73.2v30.8h8.5M131.6 80h-8.6v29.1h12M145.3 80h3.4M162.4 80h25.6M191.4 74.9h-10.2v5.1M23.8 95.4h8.5M51.2 95.4h58.1M117.9 95.4h5.1M148.7 109.1h3.4M165.8 109.1h22.2M189.7 104h-8.5v5.1" fill="none" stroke="#000" stroke-width=".51"/>
<g fill="#000">
<circle cx="20.4" cy="76.6" r=".26"/>
<circle cx="23.8" cy="76.6" r=".26"/>
<circle cx="23.8" cy="73.2" r=".26"/>
<circle cx="58" cy="76.6" r=".26"/>
<circle cx="123" cy="80" r=".26"/>
<circle cx="126.4" cy="80" r=".26"/>
<circle cx="147" cy="80" r=".26"/>
<circle cx="148.7" cy="80" r=".26"/>
<circle cx="174.3" cy="80" r=".26"/>
<circle cx="181.2" cy="74.9" r=".26"/>
<circle cx="181.2" cy="80" r=".26"/>
<circle cx="23.8" cy="95.4" r=".26"/>
<circle cx="51.2" cy="95.4" r=".26"/>
<circle cx="58" cy="95.4" r=".26"/>
<circle cx="71.7" cy="95.4" r=".26"/>
<circle cx="80.2" cy="95.4" r=".26"/>
<circle cx="85.4" cy="95.4" r=".26"/>
<circle cx="107.6" cy="95.4" r=".26"/>
<circle cx="117.9" cy="95.4" r=".26"/>
<circle cx="119.6" cy="95.4" r=".26"/>
<circle cx="123" cy="95.4" r=".26"/>
<circle cx="23.8" cy="104" r=".26"/>
<circle cx="51.2" cy="104" r=".26"/>
<circle cx="123" cy="109.1" r=".26"/>
<circle cx="150.4" cy="109.1" r=".26"/>
<circle cx="152.1" cy="109.1" r=".26"/>
<circle cx="165.8" cy="109.1" r=".26"/>
<circle cx="167.5" cy="109.1" r=".26"/>
<circle cx="174.3" cy="109.1" r=".26"/>
<circle cx="181.2" cy="104" r=".26"/>
<circle cx="181.2" cy="109.1" r=".26"/>
</g>
<path d="M15 40.5h180" fill="none" stroke="#39a9dc" stroke-width="1"/>
<g fill="#001e41">
<path d="M18.9 21a2.45 2.45 0 0 1 1.7-.7h13.2l.2 .1-.5 1.2-.1 .1h-11.7a2.24 2.24 0 0 0-2.2 1.3 2.24 2.24 0 0 0 .4 2.5l2.2 2 .2 .3v.2l-.2 .2h-6.3l-.1-.1 2.7-6.3z"/>
<path d="M30 23.6l.3-.1h2.2l.2 .1-2 4.9a2.72 2.72 0 0 1-3.3 1.5v-.2z"/>
<path d="M21.4 23.6l6.6-.1 .1 .2-2.6 6.2-.3 .1h-2.5a2.37 2.37 0 0 0 .7-3.8l-2.1-1.9-.1-.3z"/>
<path d="M41.1 26.8h.1v.8a.42 .42 0 0 0 .5 .5 .42 .42 0 0 0 .4-.6v-.7h.2v1.4h-.2v-.2a.57 .57 0 0 1-.7 .2 .57 .57 0 0 1-.3-.6z"/>
<path d="M44.2 26.8h.2v.2a.51 .51 0 0 1 .8 0l.3-.2a.55 .55 0 0 1 .7 .6v.8h-.2v-.8a.37 .37 0 0 0-.3-.4 .37 .37 0 0 0-.4 .4v.8h-.2v-.8a.37 .37 0 0 0-.3-.4 .37 .37 0 0 0-.4 .4v.8h-.2z"/>
<path d="M48.1 26.8h.2v.2a.59 .59 0 0 1 .7-.2 .59 .59 0 0 1 .4 .6v.8h-.2v-.8a.42 .42 0 0 0-.5-.4 .42 .42 0 0 0-.4 .4v.8h-.2z"/>
<path d="M49.9 26.3h.1v.5h.4v.2h-.4v1.2h-.1v-1.2h-.3v-.2h.3z"/>
<path d="M35 26.3h.2v.3h-.2z"/>
<path d="M34 26.3h.4v1.7h.2v.2h-.6v-.2h.2v-1.5h-.2z"/>
<path d="M34.9 26.8h.4v1.2h.2v.2h-.6v-.2h.2v-1h-.2z"/>
<path d="M36 26.4l.3-.1v.2h-.1l-.1 .3h.2v.2h-.2v1h.2v.2h-.6v-.2h.2v-1h-.2v-.2h.2z"/>
<path d="M39.4 27.5a.55 .55 0 0 1 1.1 0 .55 .55 0 0 1-1.1 0zM39.4 27a.72 .72 0 0 0 .1 1 .72 .72 0 0 0 1 0v.2h.2v-1.4h-.2v.2a.7 .7 0 0 0-1.1 0z"/>
<path d="M42.7 27.5a.54 .54 0 0 1 1 0 .54 .54 0 0 1-1 0zM42.7 27a.71 .71 0 0 0 0 1 .71 .71 0 0 0 1 0 .51 .51 0 0 1-.4 .5 .51 .51 0 0 1-.6-.3h-.2a.7 .7 0 0 0 .8 .5 .7 .7 0 0 0 .6-.7v-1.2h-.2v.2a.67 .67 0 0 0-1 0z"/>
<path d="M46.8 27.2a.52 .52 0 0 1 .5-.2 .52 .52 0 0 1 .4 .4h-1.1zM46.7 27a.72 .72 0 0 0 .1 1.1 .72 .72 0 0 0 1-.4h-.2a.52 .52 0 0 1-.5 .3 .52 .52 0 0 1-.5-.4h1.3a.72 .72 0 0 0-.4-.7 .72 .72 0 0 0-.8 .1z"/>
<path d="M50.8 27.2a.52 .52 0 0 1 .5-.2 .52 .52 0 0 1 .4 .4h-1zM50.7 27a.72 .72 0 0 0 .1 1.1 .72 .72 0 0 0 1.1-.4h-.2a.52 .52 0 0 1-.6 .3 .52 .52 0 0 1-.4-.4h1.2a.72 .72 0 0 0-.4-.7 .72 .72 0 0 0-.8 .1z"/>
<path d="M52.3 27.5a.55 .55 0 0 1 1.1 0 .55 .55 0 0 1-1.1 0zM52.3 27a.72 .72 0 0 0 0 1 .72 .72 0 0 0 1.1 0v.2h.2v-1.9h-.2v.7a.7 .7 0 0 0-1.1 0z"/>
<path d="M36.8 27.2a.52 .52 0 0 1 .6-.2 .52 .52 0 0 1 .4 .4h-1.1zM36.8 27a.7 .7 0 0 0 .1 1.1 .7 .7 0 0 0 1-.3h-.2a.52 .52 0 0 1-.6 .2 .52 .52 0 0 1-.4-.4h1.3a.7 .7 0 0 0-.4-.7 .7 .7 0 0 0-.8 .1z"/>
<circle cx="38.6" cy="28" r=".24"/>
</g>
<g fill="#39a9dc">
<path d="M0 288.4h210v8.6h-210z" fill-rule="evenodd"/>
<path d="M-.1 288.4h210.2v6.9h-210.2z" fill-rule="evenodd"/>
</g>
<path d="M0 287.7h210" fill="none" stroke="#002052" stroke-width="1.4"/>
<text font-size="5.6" fill="#39a9dc" x="140.7" y="23.4">X-NUCLEO-DRP1M1</text>
<text font-size="4.9" fill="#002052" x="150.3" y="48.4">Schematic diagrams</text>
<text font-size="3.2" fill="#39a9dc" x="62.2" y="67">Figure 1. X-NUCLEO-DRP1M1 schematic diagram (1 of 3)</text>
<g font-size="2.5" fill="#fff">
<text x="15" y="291.6">X-NUCLEO-DRP1M1_Schematic_diagrams - Rev 1 - September 2021</text>
<text x="181.8" y="291.9">www.st.com</text>
<text x="15" y="294.6">For further information contact your local STMicroelectronics sales office.</text>
</g>
<g font-size="1.5">
<text x="22.1" y="71.2">VBUS</text>
<text x="13.5" y="73.7">TP1</text>
<text x="140.5" y="75.6">Q1A</text>
<text x="141.8" y="73.5">STL40DN3LLH5</text>
<text x="150.2" y="75.6">Q1B</text>
<text x="193.2" y="78">CN2</text>
<text x="194.9" y="75.2">SINK</text>
<text x="30.6" y="81.4">ConUSB31_632723300011_recept</text>
<text x="66.9" y="79.7">TP2</text>
<text x="131.4" y="79.7">7</text>
<text x="133.6" y="79.9">D</text>
<text x="138.6" y="83.1">G</text>
<text x="142.2" y="79.9">S</text>
<text x="144.7" y="79.6">1</text>
<text x="148.3" y="79.6">3</text>
<text x="150.7" y="79.9">S</text>
<text x="154.1" y="83.1">G</text>
<text x="159.1" y="79.9">D</text>
<text x="161.7" y="79.7">5</text>
<text x="177.8" y="83.1">D9</text>
<text x="191.1" y="79.6">1</text>
<text x="191.1" y="81.3">2</text>
<text x="10.1" y="87.9">TP3</text>
<text x="47.7" y="84.8">CN1</text>
<text x="128.1" y="86.5">C7</text>
<text x="128.1" y="89.9">NM</text>
<text x="138.9" y="85">2</text>
<text x="151.8" y="87.2">STL40DN3LLH5</text>
<text x="154.1" y="85">4</text>
<text x="169.2" y="86.5">200k</text>
<text x="170.6" y="84.8">R1</text>
<text x="177.8" y="84.8">NM</text>
<text x="179.3" y="88.2">GND</text>
<text x="186.1" y="86.5">GND</text>
<text x="193.2" y="86.5">1725656</text>
<text x="15.2" y="94.2">TP4</text>
<text x="34.9" y="91">GND6</text>
<text x="34.9" y="92.7">SSRXp1</text>
<text x="34.9" y="94.4">SSRXn1</text>
<text x="42.9" y="92.7">SSTXp1</text>
<text x="42.9" y="94.4">SSTXn1</text>
<text x="44.3" y="91">GND3</text>
<text x="112.4" y="93.4">R5</text>
<text x="169.2" y="95.1">40.2k</text>
<text x="170.6" y="93.4">R2</text>
<text x="184.6" y="95.1">C10</text>
<text x="189.7" y="90.6">ADC_Cons</text>
<text x="13.9" y="101.9">CC2c</text>
<text x="34.9" y="101.2">Dp2</text>
<text x="34.9" y="96.1">VBUS4</text>
<text x="34.9" y="97.8">SBU2</text>
<text x="34.9" y="99.5">Dn2</text>
<text x="43.5" y="96.1">VBUS1</text>
<text x="45.5" y="97.8">CC1</text>
<text x="45.8" y="99.5">Dp1</text>
<text x="45.8" y="101.2">Dn1</text>
<text x="63.1" y="100.2">TP5</text>
<text x="63.5" y="96.8">CC1c</text>
<text x="110.5" y="98.5">0.007</text>
<text x="184.6" y="96.8">NM</text>
<text x="13.5" y="107.1">C2</text>
<text x="34.9" y="106.4">SSTXn2</text>
<text x="34.9" y="103">CC2</text>
<text x="34.9" y="104.7">VBUS3</text>
<text x="42.7" y="106.4">SSRXn2</text>
<text x="43.5" y="104.7">VBUS2</text>
<text x="44.6" y="103">SBU1</text>
<text x="64.8" y="107.1">C1</text>
<text x="87.1" y="105.3">R8</text>
<text x="87.1" y="107.1">200k</text>
<text x="143.9" y="104.7">Q2A</text>
<text x="145.3" y="102.6">STL40DN3LLH5</text>
<text x="153.6" y="104.7">Q2B</text>
<text x="172.5" y="103.6">GND</text>
<text x="193.2" y="107.1">CN3</text>
<text x="193.2" y="104.3">SOURCE</text>
<text x="13.5" y="110.5">330pF 50V</text>
<text x="34.9" y="109.8">GND4</text>
<text x="34.9" y="108.1">SSTXp2</text>
<text x="42.7" y="108.1">SSRXp2</text>
<text x="44.3" y="109.8">GND5</text>
<text x="59.7" y="110.5">330pF 50V</text>
<text x="73.4" y="113.9">2.2uF 50V</text>
<text x="76.8" y="110.5">C13</text>
<text x="134.8" y="108.8">7</text>
<text x="137" y="108.9">D</text>
<text x="142" y="112.2">G</text>
<text x="145.6" y="108.9">S</text>
<text x="148.2" y="108.7">1</text>
<text x="151.8" y="108.7">3</text>
<text x="154.1" y="108.9">S</text>
<text x="157.6" y="112.2">G</text>
<text x="162.5" y="108.9">D</text>
<text x="165.1" y="108.8">5</text>
<text x="170.6" y="113.9">R3</text>
<text x="177.8" y="112.2">D10</text>
<text x="177.8" y="113.9">NM</text>
<text x="191.1" y="108.7">1</text>
<text x="191.1" y="110.4">2</text>
<text x="9.9" y="117.3">GND</text>
<text x="66.4" y="117.3">GND</text>
<text x="97.3" y="116.3">ADC_VBUSc</text>
<text x="119.9" y="115.6">Isense</text>
<text x="142.3" y="114.1">2</text>
<text x="155.2" y="116.3">STL40DN3LLH5</text>
<text x="157.6" y="114.1">4</text>
<text x="162.4" y="117.3">C8</text>
<text x="162.4" y="119">NM</text>
<text x="169.2" y="115.6">200k</text>
<text x="179.3" y="117.3">GND</text>
<text x="186.1" y="115.6">GND</text>
<text x="191.4" y="119.7">ADC_Prov</text>
<text x="193.2" y="115.6">1725656</text>
<text x="35.4" y="121.4" transform="rotate(-90 35.4 121.4)">GND2</text>
<text x="37.1" y="122.9" transform="rotate(-90 37.1 122.9)">SHELL6</text>
<text x="38.8" y="122.9" transform="rotate(-90 38.8 122.9)">SHELL5</text>
<text x="40.5" y="122.9" transform="rotate(-90 40.5 122.9)">SHELL4</text>
<text x="42.2" y="122.9" transform="rotate(-90 42.2 122.9)">SHELL3</text>
<text x="43.9" y="122.9" transform="rotate(-90 43.9 122.9)">SHELL2</text>
<text x="45.6" y="122.9" transform="rotate(-90 45.6 122.9)">SHELL1</text>
<text x="47.4" y="121.4" transform="rotate(-90 47.4 121.4)">GND1</text>
<text x="58" y="124.2">ESDA25P35-1U1M</text>
<text x="68.3" y="122.5">D1</text>
<text x="87.1" y="122.5">R9</text>
<text x="87.1" y="124.2">40.2k</text>
<text x="97.3" y="122.5">C12</text>
<text x="97.3" y="124.2">NM</text>
<text x="120.1" y="125.8">10</text>
<text x="124.2" y="123.5">U1</text>
<text x="131.2" y="123.3" transform="rotate(-90 131.2 123.3)">8</text>
<text x="132.9" y="123.3" transform="rotate(-90 132.9 123.3)">7</text>
<text x="136.3" y="123.3" transform="rotate(-90 136.3 123.3)">6</text>
<text x="138" y="123.3" transform="rotate(-90 138 123.3)">5</text>
<text x="152.1" y="125.9">R10</text>
<text x="157.2" y="123.1">FLGN</text>
<text x="176" y="122.5">R4</text>
<text x="176" y="124.2">40.2k</text>
<text x="186.3" y="124.2">C9</text>
<text x="186.3" y="125.9">NM</text>
<text x="120.1" y="131">11</text>
<text x="121" y="127.5">9</text>
<text x="123.9" y="126.9">ISENSE</text>
<text x="123.9" y="128.6">VBUSc</text>
<text x="132.3" y="129.5" transform="rotate(-90 132.3 129.5)">GDCs</text>
<text x="134" y="129.6" transform="rotate(-90 134 129.6)">GDCg</text>
<text x="137.4" y="129.4" transform="rotate(-90 137.4 129.4)">GDPs</text>
<text x="139.1" y="129.5" transform="rotate(-90 139.1 129.5)">GDPg</text>
<text x="144.7" y="131">19</text>
<text x="152.1" y="127.9">47K</text>
<text x="159.1" y="130.7">3.3V</text>
<text x="51" y="134.4">GND</text>
<text x="104.2" y="132.7">R6</text>
<text x="104.2" y="134.4">10k</text>
<text x="114.8" y="137.8">CC1c</text>
<text x="120.1" y="137.8">15</text>
<text x="120.1" y="134.4">14</text>
<text x="123.9" y="135.5">CBIAS</text>
<text x="123.9" y="132">VSENSE</text>
<text x="132.6" y="133.7">VCC / VCONN</text>
<text x="138.9" y="132">FLGn</text>
<text x="144.7" y="132.7">2</text>
<text x="144.7" y="137.8">1</text>
<text x="158.9" y="135.8">R29</text>
<text x="158.9" y="137.9">NM</text>
<text x="172.5" y="132.7">GND</text>
<text x="21.4" y="142.9">90 ohms</text>
<text x="22.7" y="141.5">ZDiff</text>
<text x="63.1" y="139.6">R19</text>
<text x="68.3" y="139.6">0</text>
<text x="82.3" y="142.1">DP</text>
<text x="96.7" y="140.3">Vsense</text>
<text x="114.8" y="139.5">CC2c</text>
<text x="120.1" y="142.9">18</text>
<text x="120.1" y="139.5">13</text>
<text x="123.9" y="138.9">CC1c</text>
<text x="123.9" y="140.6">CC2c</text>
<text x="139.6" y="140.6">CC2</text>
<text x="139.6" y="138.9">CC1</text>
<text x="144.7" y="142.9">4</text>
<text x="144.7" y="139.5">3</text>
<text x="150.7" y="138.7">CC1</text>
<text x="150.7" y="140.4">CC2</text>
<text x="177.8" y="141.3">R30</text>
<text x="191.4" y="143.7">ADC_Isense</text>
<text x="37.1" y="149.8">1</text>
<text x="39.2" y="148.1">U3</text>
<text x="47.2" y="149.8">6</text>
<text x="49.4" y="148.3">90 ohms</text>
<text x="50.7" y="146.8">ZDiff</text>
<text x="62.8" y="144">SH11</text>
<text x="82.3" y="147.3">DP_other</text>
<text x="104.2" y="146.4">100n 50V</text>
<text x="107.6" y="144.7">C3</text>
<text x="120.1" y="144.6">17</text>
<text x="123.9" y="144">SCL</text>
<text x="123.9" y="145.7">SDA</text>
<text x="130.6" y="147.6" transform="rotate(-90 130.6 147.6)">exp pad GND</text>
<text x="132.3" y="147.6" transform="rotate(-90 132.3 147.6)">GND</text>
<text x="136.2" y="147.4">I2C_ADD</text>
<text x="136.6" y="145.7">ENABLE</text>
<text x="139.1" y="144">IANA</text>
<text x="144.7" y="144.6">20</text>
<text x="144.7" y="146.4">16</text>
<text x="150.7" y="149">I2C_ADD</text>
<text x="166.1" y="147.3">ENABLE</text>
<text x="177.8" y="146.4">0</text>
<text x="184.6" y="148.1">C11</text>
<text x="31" y="150.7">D+</text>
<text x="32.7" y="152.4">D-</text>
<text x="37.1" y="153.2">2</text>
<text x="47.2" y="153.2">5</text>
<text x="55.6" y="152.4">D-ecmf</text>
<text x="55.9" y="150.7">D+ecmf</text>
<text x="64.8" y="153.3">R20</text>
<text x="70" y="153.3">0</text>
<text x="82.3" y="155.8">DM</text>
<text x="110.9" y="151.5">GND</text>
<text x="129.5" y="151.3" transform="rotate(-90 129.5 151.3)">21</text>
<text x="131.2" y="151.3" transform="rotate(-90 131.2 151.3)">12</text>
<text x="134.5" y="150.7">TCPP03-M20</text>
<text x="184.6" y="151.5">NM</text>
<text x="36.8" y="160.1">ECMF02-2AMX6</text>
<text x="37.1" y="156.6">3</text>
<text x="47.2" y="156.6">4</text>
<text x="62.8" y="157.7">SH13</text>
<text x="82.3" y="161">CC1_G4</text>
<text x="111" y="161.5">R11</text>
<text x="112.9" y="156.3">3.3V</text>
<text x="124.9" y="156.3">3.3V</text>
<text x="128.1" y="161.8">R12</text>
<text x="131.4" y="156.7">GND</text>
<text x="181" y="158.4">GND</text>
<text x="33.9" y="166.9">GND</text>
<text x="111" y="163.5">1K</text>
<text x="128.1" y="163.5">1K</text>
<text x="102" y="169.3">I2C1_SCL</text>
<text x="133.3" y="169.3">I2C1_SDA</text>
</g>
<g font-size="1.2">
<text x="31.6" y="90">B12</text>
<text x="49.3" y="90">A1</text>
<text x="31.6" y="93.4">B10</text>
<text x="31.6" y="91.7">B11</text>
<text x="32.3" y="95.1">B9</text>
<text x="49.3" y="95.1">A4</text>
<text x="49.3" y="91.7">A2</text>
<text x="49.3" y="93.4">A3</text>
<text x="32.3" y="100.2">B6</text>
<text x="32.3" y="102">B5</text>
<text x="32.3" y="96.8">B8</text>
<text x="32.3" y="98.5">B7</text>
<text x="49.3" y="100.2">A7</text>
<text x="49.3" y="96.8">A5</text>
<text x="49.3" y="98.5">A6</text>
<text x="49.3" y="102">A8</text>
<text x="32.3" y="107.1">B2</text>
<text x="32.3" y="105.4">B3</text>
<text x="32.3" y="103.7">B4</text>
<text x="49.3" y="107.1">A11</text>
<text x="49.3" y="105.4">A10</text>
<text x="49.3" y="103.7">A9</text>
<text x="32.3" y="108.8">B1</text>
<text x="49.3" y="108.8">A12</text>
</g>
<g font-size=".9">
<text x="36" y="112.5" transform="rotate(-90 36 112.5)">GND2</text>
<text x="46.3" y="113.9" transform="rotate(-90 46.3 113.9)">SHELL1</text>
<text x="47.8" y="112.7" transform="rotate(-90 47.8 112.7)">GND1</text>
<text x="37.6" y="114.2" transform="rotate(-90 37.6 114.2)">SHELL6</text>
<text x="39.5" y="114.9" transform="rotate(-90 39.5 114.9)">SHELL5</text>
<text x="41.2" y="114.9" transform="rotate(-90 41.2 114.9)">SHELL4</text>
<text x="42.9" y="114.9" transform="rotate(-90 42.9 114.9)">SHELL3</text>
<text x="44.6" y="114.9" transform="rotate(-90 44.6 114.9)">SHELL2</text>
<text x="39.3" y="149.9">D+</text>
<text x="44" y="149.7">D+1</text>
<text x="39.5" y="153.2">D-</text>
<text x="44.5" y="153.3">D-1</text>
<text x="39.2" y="156.8">GND</text>
<text x="44.5" y="157.3">NC</text>
</g>
<g font-size=".7">
<text x="39.5" y="154.7">ESD</text>
<text x="39.5" y="151.2">ESD</text>
<text x="44.6" y="151.2">ESD</text>
<text x="44.6" y="154.7">ESD</text>
</g>
</svg>
